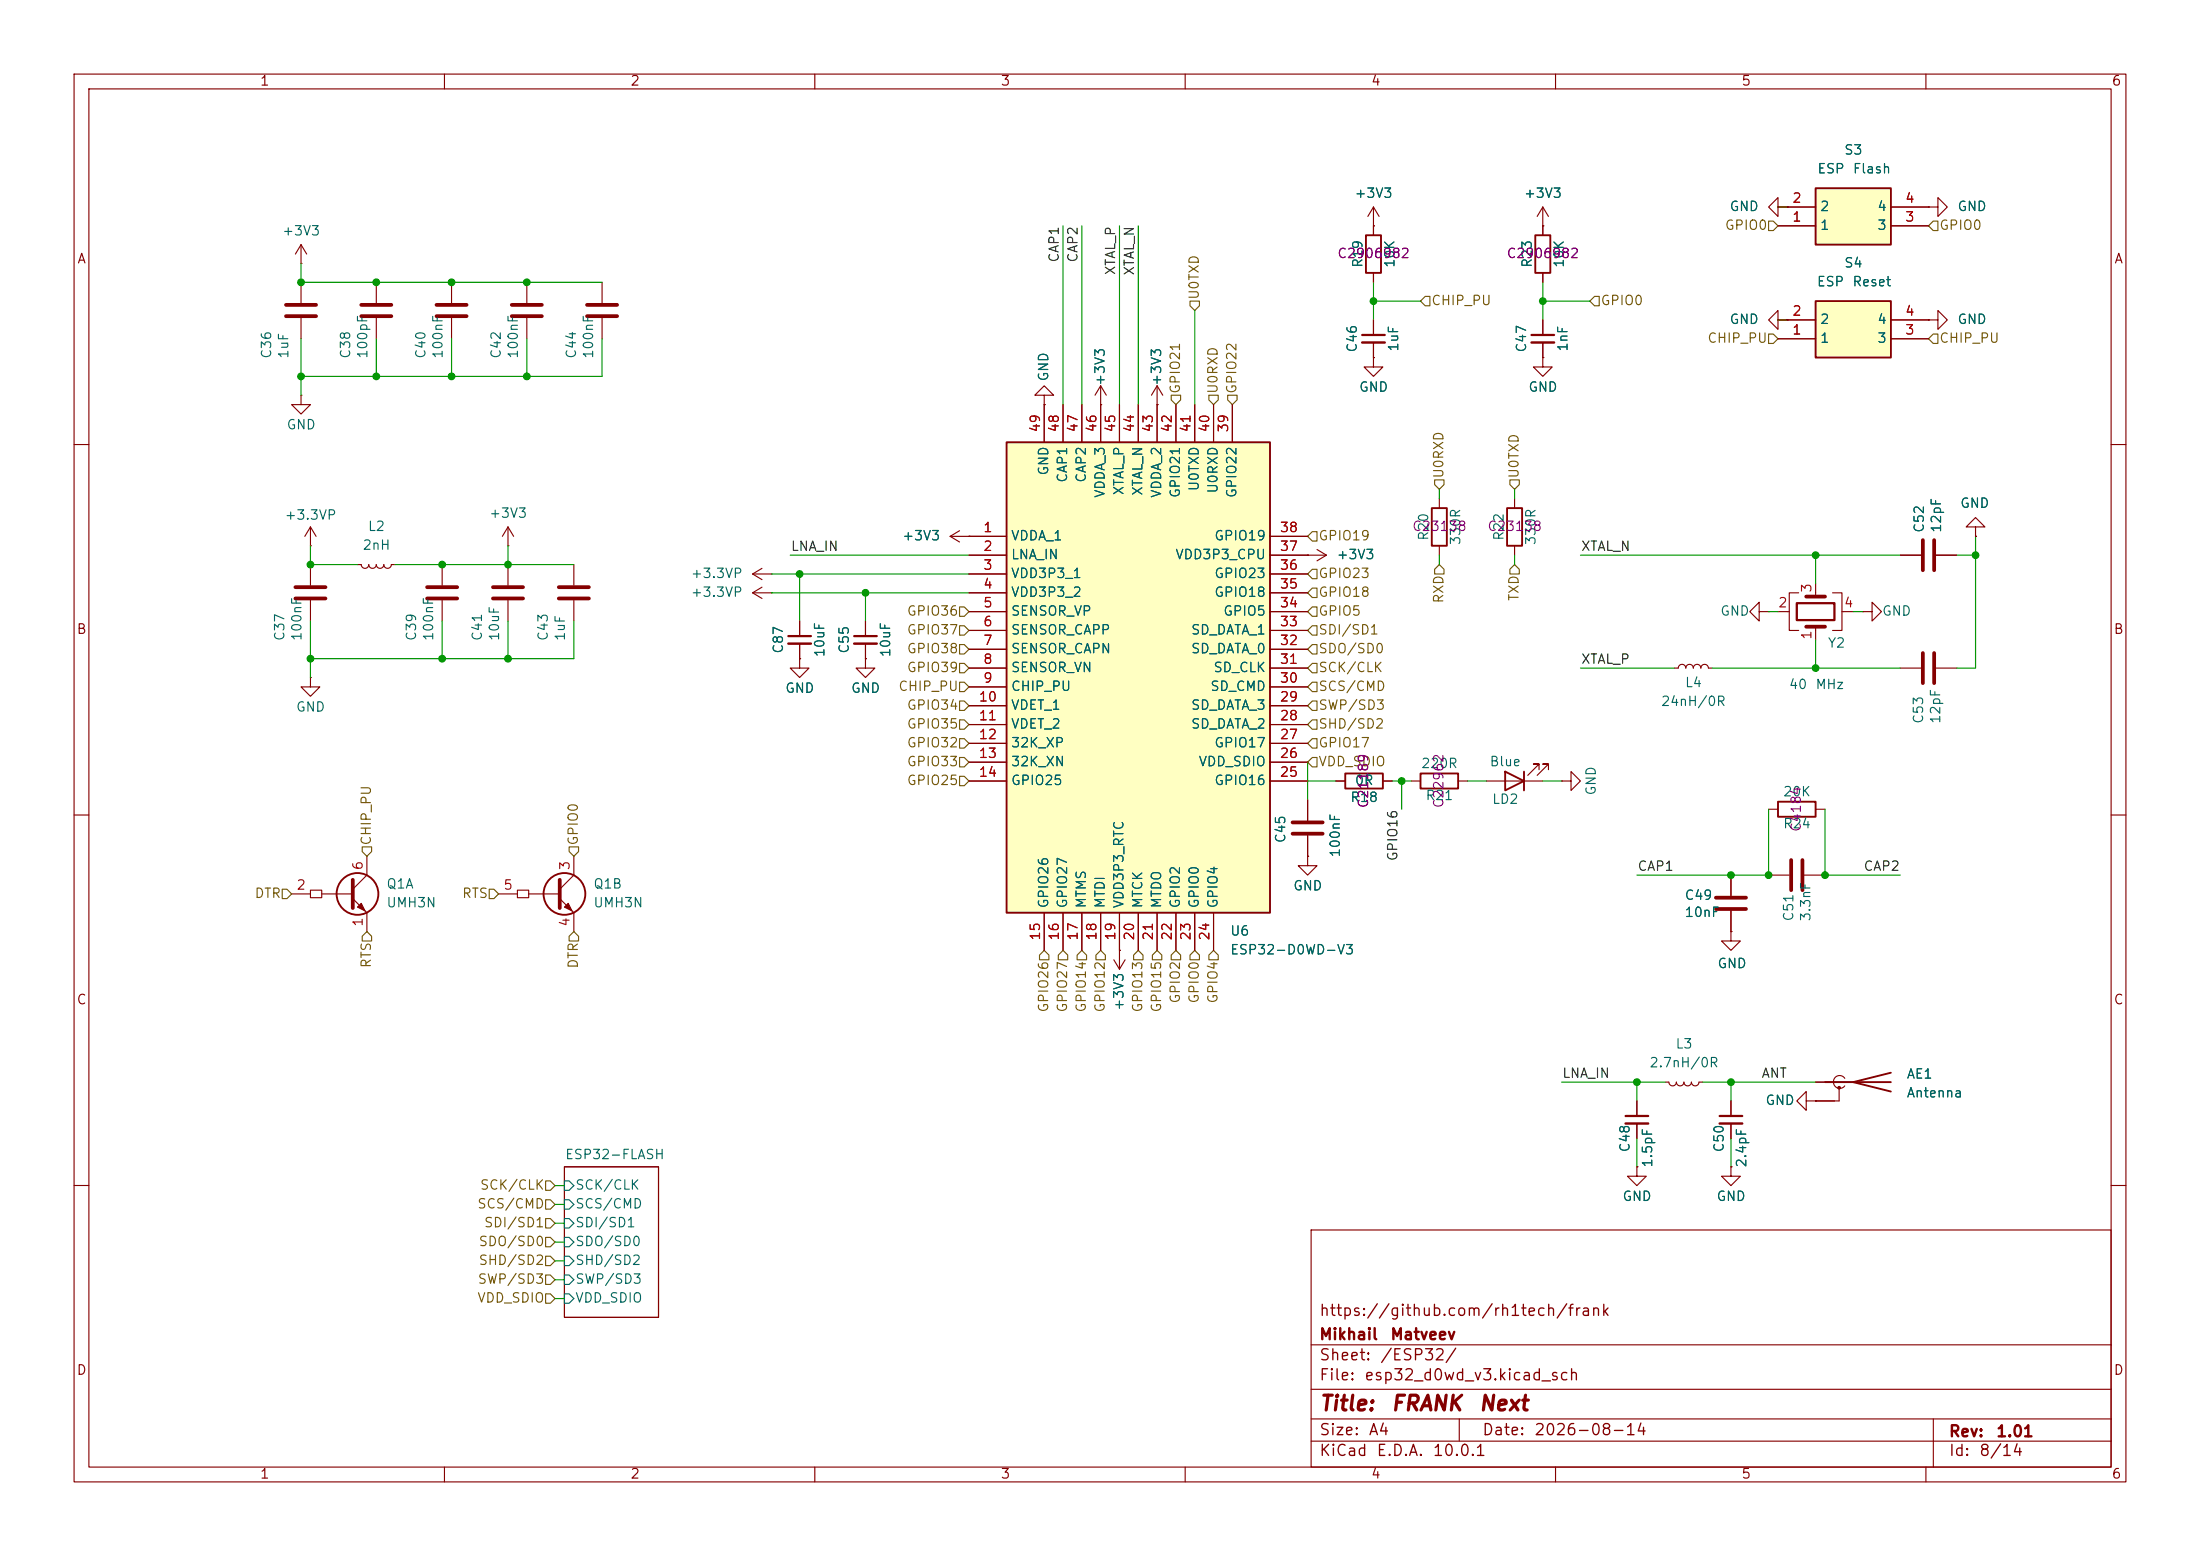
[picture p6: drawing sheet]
<svg xmlns="http://www.w3.org/2000/svg" width="297mm" height="210mm" viewBox="0 0 297 210" stroke-linecap="round" stroke-linejoin="round" font-family="sans-serif">
<g fill="none" stroke="#840000" stroke-width=".15">
<path d="M10 10h277v190h-277zM12 12h273v186h-273zM60 10v2M110 10v2M160 10v2M210 10v2M260 10v2M208.3 30.5h.1M208.3 27.9v3.9M208.3 36.8v1.3M208.3 27.9l-.8 1.3M208.3 27.9l.7 1.3"/>
<path d="M240 27.9v-1.2l-1.2 1.2 1.2 1.3v-1.3h1.3M241.3 27.9h.1M10 60h2M256.5 74.9h2.8M261.4 74.9h2.8M266.7 71.1h1.3l-1.3-1.2-1.3 1.2h1.3v1.3M266.7 72.4h.1M285 60h2M226.1 90.2h.5a.51 .51 0 0 1 .5-.5 .51 .51 0 0 1 .5 .5 .51 .51 0 0 1 .5-.5 .51 .51 0 0 1 .5 .5 .51 .51 0 0 1 .5-.5 .51 .51 0 0 1 .5 .5 .51 .51 0 0 1 .5-.5 .51 .51 0 0 1 .5 .5h.5M237.5 82.6v-1.3l-1.3 1.3 1.3 1.2v-1.2h1.3M238.8 82.6h.1M10 110h2"/>
<path d="M285 110h2M76.2 157.5h12.7v20.3h-12.7zM233.7 157.5v1.3h1.2l-1.2 1.2-1.3-1.2h1.3M233.7 157.5h.1M233.7 148.6v2M233.7 151.6v2.1M10 160h2M177 166h108v32h-108zM285 160h2M60 198v2M110 198v2M160 198v2"/>
<path d="M177 194.5h108M177 191.5h108M177 187.5h108M177 181.5h108M197 191.5v3M210 198v2M260 198v2M261 191.5v6.5"/>
</g>
<path d="M76.2 159.4h.6l.7 .6-.7 .7h-.6zM76.2 161.9h.6l.7 .7-.7 .6h-.6zM76.2 164.5h.6l.7 .6-.7 .6h-.6zM76.2 167h.6l.7 .6-.7 .7h-.6zM76.2 169.5h.6l.7 .7-.7 .6h-.6zM76.2 172.1h.6l.7 .6-.7 .7h-.6zM76.2 174.6h.6l.7 .7-.7 .6h-.6z" fill="none" stroke="#006464" stroke-width=".15"/>
<path d="M232.2 150.6h3" fill="none" stroke="#840000" stroke-width=".3"/>
<path d="M232.2 151.6h3" fill="none" stroke="#840000" stroke-width=".33"/>
<path d="M259.6 72.9v4.1M261.1 72.9v4.1" fill="none" stroke="#840000" stroke-width=".51"/>
<path d="M207.3 31.8h2v5h-2z" fill="none" stroke="#840000" stroke-width=".25"/>
<path d="M245.1 25.4h10.2v7.6h-10.2z" fill="#ffffc2"/>
<path d="M245.1 25.4h10.2v7.6h-10.2zM193.3 68.6h2v5.1h-2zM203.5 68.6h2v5.1h-2z" fill="none" stroke="#840000" stroke-width=".25"/>
<path d="M240 30.5h5.1M240 27.9h5.1M255.3 30.5h5M255.3 27.9h5M260.3 27.9h1.3v-1.2l1.3 1.2-1.3 1.3v-1.3M260.3 27.9h.1M194.3 67.3v1.3M194.3 73.7v1.2M204.5 67.3v1.3M204.5 73.7v1.2" fill="none" stroke="#840000" stroke-width=".15"/>
<path d="M245.1 40.6h10.2v7.7h-10.2z" fill="#ffffc2"/>
<path d="M184.4 31.8h2v5h-2zM245.1 40.6h10.2v7.7h-10.2zM191.8 104.4h5v2h-5z" fill="none" stroke="#840000" stroke-width=".25"/>
<g fill="none" stroke="#840000" stroke-width=".15">
<path d="M185.4 30.5h.1M185.4 27.9v3.9M185.4 36.8v1.3M185.4 27.9l-.7 1.3M185.4 27.9l.8 1.3M185.4 48.3v1.2h1.3l-1.3 1.3-1.3-1.3h1.3M185.4 48.3h.1M185.4 43.2v2M185.4 46.2v2.1M208.3 48.3v1.2h1.2l-1.2 1.3-1.3-1.3h1.3M208.3 48.3h.1M208.3 43.2v2"/>
<path d="M208.3 46.2v2.1M240 45.7h5.1M240 43.2h5.1M255.3 45.7h5M255.3 43.2h5M260.3 43.2h1.3v-1.3l1.3 1.3-1.3 1.3v-1.3M260.3 43.2h.1M101.6 77.5l1.3 .7M101.6 77.5h2.5M102.9 76.7l-1.3 .8M102.9 79.2l-1.3 .8M104.1 77.5h.1"/>
<path d="M176.5 74.9h.1M176.5 74.9h2.6M177.8 74.2l1.3 .7M179.1 74.9l-1.3 .8M101.6 80l1.3 .8M101.6 80h2.5M104.1 80h.1M107.9 88.9v1.3h1.3l-1.3 1.2-1.2-1.2h1.2M107.9 88.9h.1M107.9 83.8v2.1M107.9 86.9v2M116.8 88.9v1.3h1.3l-1.3 1.2-1.2-1.2h1.2"/>
<path d="M116.8 88.9h.1M116.8 83.8v2.1M116.8 86.9v2M176.5 115.6v1.2h1.3l-1.3 1.3-1.2-1.3h1.2M176.5 115.6h.1M176.5 108v2.7M176.5 112.8v2.8M190.5 105.4h1.3M196.8 105.4h1.3M210.8 105.4h1.3v-1.3l1.3 1.3-1.3 1.3v-1.3M210.8 105.4h.1M150.4 129.5l.7 1.3"/>
<path d="M151.1 128.3h.1M151.1 128.3v2.5M151.9 129.5l-.8 1.3"/>
</g>
<path d="M183.9 45.2h3M206.8 45.2h3M106.4 85.9h3.1M115.3 85.9h3.1" fill="none" stroke="#840000" stroke-width=".3"/>
<path d="M183.9 46.2h3M206.8 46.2h3M106.4 86.9h3.1M115.3 86.9h3.1" fill="none" stroke="#840000" stroke-width=".33"/>
<path d="M174.5 112.5h4.1M174.5 111h4.1" fill="none" stroke="#840000" stroke-width=".51"/>
<path d="M135.9 59.7h35.5v63.5h-35.5z" fill="#ffffc2"/>
<g fill="none" stroke="#840000" stroke-width=".25">
<path d="M135.9 59.7h35.5v63.5h-35.5zM181.6 104.4h5.1v2h-5.1zM203.2 104.1l2.5 1.3-2.5 1.3zM205.7 104.1v2.6M240 108.2h5.1v2h-5.1zM246.4 146.1h8.9M255.3 144.8l-5.1 1.3 5.1 1.2"/>
<circle cx="48.3" cy="120.6" r="2.82"/>
<circle cx="76.2" cy="120.6" r="2.82"/>
</g>
<g fill="none" stroke="#840000" stroke-width=".15">
<path d="M40.6 35.6h.1M40.6 33l-.7 1.3M40.6 33l.8 1.3M40.6 33v2.6M40.6 38.1v2.8M50.8 38.1v2.8M61 38.1v2.8M71.1 38.1v2.8M81.3 38.1v2.8M185.4 30.5h.1M185.4 30.5v1.3M185.4 36.8v1.3"/>
<path d="M208.3 30.5h.1M208.3 30.5v1.3M208.3 36.8v1.3M240 30.5h5.1M240 27.9h5.1M241.3 27.9h.1M255.3 30.5h5M255.3 27.9h5M260.3 27.9h.1M40.6 53.3v1.3h1.3l-1.3 1.3-1.2-1.3h1.2M40.6 53.3h.1M40.6 42.9v2.8"/>
<path d="M50.8 42.9v2.8M61 42.9v2.8M71.1 42.9v2.8M81.3 42.9v2.8M141 53.3h1.2l-1.2-1.2-1.3 1.2h1.3v1.3M141 54.6h.1M141 54.6v5.1M143.5 54.6v5.1M146 54.6v5.1M148.6 54.6h.1M148.6 52.1v7.6M148.6 52.1l-.8 1.2"/>
<path d="M148.6 52.1l.8 1.2M151.1 54.6v5.1M153.7 54.6v5.1M156.2 54.6h.1M156.2 52.1v7.6M156.2 52.1l-.8 1.2M156.2 52.1l.8 1.2M158.7 54.6v5.1M161.3 54.6v5.1M163.8 54.6v5.1M166.4 54.6v5.1M185.4 48.3h.1"/>
<path d="M185.4 43.2v2M185.4 46.2v2.1M208.3 48.3h.1M208.3 43.2v2M208.3 46.2v2.1M240 45.7h5.1M241.3 43.2h-1.3v1.3l-1.2-1.3 1.2-1.3v1.3h5.1M241.3 43.2h.1M255.3 45.7h5M255.3 43.2h5M260.3 43.2h.1M41.9 73.7h.1"/>
<path d="M41.9 71.1v2.6M41.9 76.2v2.8M41.9 71.1l-.8 1.3M41.9 71.1l.8 1.3M48.3 76.2h.5a.51 .51 0 0 0 .5 .5 .51 .51 0 0 0 .5-.5 .51 .51 0 0 0 .5 .5 .51 .51 0 0 0 .5-.5 .51 .51 0 0 0 .5 .5 .51 .51 0 0 0 .5-.5 .51 .51 0 0 0 .5 .5 .51 .51 0 0 0 .5-.5h.5M59.7 76.2v2.8M68.6 73.7h.1M68.6 71.1v2.6M68.6 76.2v2.8M68.6 71.1l-.8 1.3M68.6 71.1l.7 1.3M77.5 76.2v2.8"/>
<path d="M128.3 72.4h7.6M128.3 72.4l1.2 .8M129.5 71.6l-1.2 .8M130.8 72.4h.1M130.8 74.9h5.1M130.8 77.5h5.1M171.4 72.4h5.1M171.4 74.9h5.1M171.4 77.5h5.1M176.5 74.9h.1M245.1 78.7v1.8M256.5 74.9h2.8"/>
<path d="M261.4 74.9h2.8M266.7 72.4h.1M41.9 91.4v1.3h1.3l-1.3 1.3-1.3-1.3h1.3M41.9 91.4h.1M41.9 81v2.8M59.7 81v2.8M68.6 81v2.8M77.5 81v2.8M107.9 88.9h.1M107.9 83.8v2.1M107.9 86.9v2M116.8 88.9h.1"/>
<path d="M116.8 83.8v2.1M116.8 86.9v2M130.8 80h5.1M130.8 82.6h5.1M130.8 85.1h5.1M130.8 87.6h5.1M130.8 90.2h5.1M130.8 92.7h5.1M130.8 95.3h5.1M130.8 97.8h5.1M171.4 80h5.1M171.4 82.6h5.1"/>
<path d="M171.4 85.1h5.1M171.4 87.6h5.1M171.4 90.2h5.1M171.4 92.7h5.1M171.4 95.3h5.1M171.4 97.8h5.1M240 82.6h1.6M242.8 80h-1.2v5.1h1.2M245.1 84.6v1.8M247.4 80h1.3v5.1h-1.3M248.7 82.6h1.5M251.5 82.6h1.2v-1.3l1.3 1.3-1.3 1.2v-1.2"/>
<path d="M251.5 82.6h.1M256.5 90.2h2.8M261.4 90.2h2.8M49.5 115.6v2.5l-1.9 1.9M77.5 115.6v2.5l-1.9 1.9M130.8 100.3h5.1M130.8 102.9h5.1M130.8 105.4h5.1M171.4 100.3h5.1M171.4 102.9h5.1M171.4 105.4h5.1M176.5 115.6h.1"/>
<path d="M176.5 108v2.7M176.5 112.8v2.8M180.3 105.4h1.3M186.7 105.4h1.3M200.7 105.4h7.6M207.8 103.9v-.8h-.8h.8l-1.6 1.5M209 103.9v-.8h-.7h.7l-1.5 1.5M233.7 118.1v2.8M238.8 109.2h1.2M238.8 118.1h2.8M243.6 118.1h2.8M245.1 109.2h1.3"/>
<path d="M39.4 120.7h2.5M41.9 120.1h1.5v1.1h-1.5zM43.4 120.7h4.1M47.6 121.3l1.9 1.9v2.5M67.3 120.7h2.5M69.8 120.1h1.6v1.1h-1.6zM71.4 120.7h4M75.6 121.3l1.9 1.9v2.5M141 123.2v5.1M143.5 123.2v5.1M146 123.2v5.1M148.6 123.2v5.1"/>
<path d="M151.1 128.3h.1M151.1 123.2v5.1M153.7 123.2v5.1M156.2 123.2v5.1M158.7 123.2v5.1M161.3 123.2v5.1M163.8 123.2v5.1M233.7 125.7v1.3h1.2l-1.2 1.3-1.3-1.3h1.3M233.7 125.7h.1M233.7 122.9v2.8M221 157.5v1.3h1.2l-1.2 1.2-1.3-1.2h1.3M221 157.5h.1"/>
<path d="M221 148.6v2M221 151.6v2.1M224.8 146.1h.5a.51 .51 0 0 0 .5 .5 .51 .51 0 0 0 .5-.5 .51 .51 0 0 0 .5 .5 .51 .51 0 0 0 .5-.5 .51 .51 0 0 0 .5 .5 .51 .51 0 0 0 .5-.5 .51 .51 0 0 0 .6 .5 .51 .51 0 0 0 .5-.5h.5M233.7 157.5h.1M233.7 148.6v2M233.7 151.6v2.1M243.8 148.6v-1.3l-1.2 1.3 1.2 1.3v-1.3h1.3M245.1 148.6h.1M245.1 146.1h5.1M248.3 146.8v1.8h-3.2M249 145.5a.85 .85 0 0 0-1.2-.1 .85 .85 0 0 0 0 1.3 .85 .85 0 0 0 1.2-.1"/>
</g>
<g fill="none" stroke="#840000" stroke-width=".51">
<path d="M38.6 41.1h4.1M38.6 42.7h4.1M48.8 41.1h4M48.8 42.7h4M58.9 41.1h4.1M58.9 42.7h4.1M69.1 41.1h4.1M69.1 42.7h4.1M79.2 41.1h4.1M79.2 42.7h4.1M39.9 79.2h4M57.7 79.2h4"/>
<path d="M66.5 79.2h4.1M75.4 79.2h4.1M39.9 80.8h4M57.7 80.8h4M66.5 80.8h4.1M75.4 80.8h4.1M243.8 84.6h2.6M243.8 80.5h2.6M259.6 88.1v4.1M261.1 88.1v4.1M47.6 118.7v3.9M75.6 118.7v3.9"/>
<path d="M241.8 116.1v4M243.3 116.1v4M231.6 121.2h4.1M231.6 122.7h4.1"/>
</g>
<g fill="#840000" stroke="#840000" stroke-width=".15">
<path d="M48.3 122.4l.5-.5 .5 1z"/>
<path d="M76.2 122.4l.5-.5 .5 1z"/>
<circle cx="248.3" cy="146.8" r=".18"/>
</g>
<path d="M242.6 81.4h5v2.3h-5zM219.5 150.6h3" fill="none" stroke="#840000" stroke-width=".3"/>
<path d="M219.5 151.6h3" fill="none" stroke="#840000" stroke-width=".33"/>
<g fill="none" stroke="#725600" stroke-width=".15">
<path d="M238.8 29.8h.6l.6 .7-.6 .6h-.6zM261 29.8h.6v1.3h-.6l-.7-.6zM158.1 53.3h1.3v.7l-.7 .6-.6-.6zM160.7 40.6h1.2v.7l-.6 .6-.6-.6zM163.2 53.3h1.3v.7l-.7 .6-.6-.6zM165.7 53.3h1.3v.7l-.6 .6-.7-.6zM192.4 40h.6v1.3h-.6l-.6-.7zM215.3 40h.6v1.3h-.6l-.7-.7zM238.8 45.1h.6l.6 .6-.6 .7h-.6zM261 45.1h.6v1.3h-.6l-.7-.7zM177.2 79.4h.6v1.2h-.6l-.7-.6zM177.2 71.8h.6v1.2h-.6l-.7-.6z"/>
<path d="M177.2 76.8h.6v1.3h-.6l-.7-.6zM193.7 64.8h1.2v.6l-.6 .6-.6-.6zM194.3 76.2l.6 .6v.7h-1.2v-.7zM203.8 76.8l.7-.6 .6 .6v.7h-1.3zM203.8 64.8h1.3v.6l-.6 .6-.7-.6zM129.5 92.1h.7l.6 .6-.6 .6h-.7zM129.5 89.5h.7l.6 .7-.6 .6h-.7zM129.5 99.7h.7l.6 .6-.6 .7h-.7zM129.5 81.9h.7l.6 .7-.6 .6h-.7zM129.5 84.5h.7l.6 .6-.6 .6h-.7zM129.5 94.6h.7l.6 .7-.6 .6h-.7zM129.5 87h.7l.6 .6-.6 .7h-.7z"/>
<path d="M129.5 97.2h.7l.6 .6-.6 .6h-.7zM177.2 81.9h.6v1.3h-.6l-.7-.6zM177.2 99.7h.6v1.3h-.6l-.7-.7zM177.2 97.2h.6v1.2h-.6l-.7-.6zM177.2 84.5h.6v1.2h-.6l-.7-.6zM177.2 89.5h.6v1.3h-.6l-.7-.6zM177.2 94.6h.6v1.3h-.6l-.7-.6zM177.2 92.1h.6v1.2h-.6l-.7-.6zM177.2 87h.6v1.3h-.6l-.7-.7zM48.9 114.3h1.3v.6l-.7 .7-.6-.7zM76.8 114.3h1.3v.6l-.6 .7-.7-.7zM129.5 104.8h.7l.6 .6-.6 .6h-.7z"/>
<path d="M129.5 102.2h.7l.6 .7-.6 .6h-.7zM177.2 102.2h.6v1.3h-.6l-.7-.6zM38.1 120h.6l.7 .7-.7 .6h-.6zM49.5 125.7l.7 .7v.6h-1.3v-.6zM66 120h.7l.6 .7-.6 .6h-.7zM77.5 125.7l.6 .7v.6h-1.3v-.6zM140.3 128.9l.7-.6 .6 .6v.6h-1.3zM143.5 128.3l.6 .6v.6h-1.2v-.6zM146 128.3l.7 .6v.6h-1.3v-.6zM148.6 128.3l.6 .6v.6h-1.2v-.6zM153.7 128.3l.6 .6v.6h-1.3v-.6zM156.2 128.3l.6 .6v.6h-1.2v-.6z"/>
<path d="M158.7 128.3l.7 .6v.6h-1.3v-.6zM160.7 128.9l.6-.6 .6 .6v.6h-1.2zM163.2 128.9l.6-.6 .7 .6v.6h-1.3zM73.7 159.4h.6l.6 .6-.6 .7h-.6zM73.7 169.5h.6l.6 .7-.6 .6h-.6zM73.7 172.1h.6l.6 .6-.6 .7h-.6zM73.7 174.6h.6l.6 .7-.6 .6h-.6zM73.7 164.5h.6l.6 .6-.6 .6h-.6zM73.7 161.9h.6l.6 .7-.6 .6h-.6zM73.7 167h.6l.6 .6-.6 .7h-.6z"/>
</g>
<g fill="none" stroke="#009600" stroke-width=".15">
<path d="M40.6 35.6v2.5h40.7M143.5 30.5v24.1M146 30.5v24.1M151.1 30.5v24.1M153.7 30.5v24.1M185.4 38.1v5.1M208.3 38.1v5.1M240 27.9h1.3M40.6 45.7v7.6M50.8 45.7v5.1M61 45.7v5.1M71.1 45.7v5.1"/>
<path d="M81.3 45.7v5.1h-40.7M161.3 41.9v12.7M185.4 40.6h6.4M208.3 40.6h6.3M240 43.2h1.3M41.9 73.7v2.5h6.4M53.3 76.2h24.2M68.6 73.7v2.5M104.1 77.5h26.7M106.7 74.9h24.1M107.9 77.5v6.3M194.3 66v1.3"/>
<path d="M194.3 74.9v1.3M204.5 66v1.3M204.5 74.9v1.3M213.4 74.9h43.1M245.1 74.9v3.8M264.2 74.9h2.5M266.7 72.4v17.8h-2.5M41.9 83.8v7.6M59.7 83.8v5.1M68.6 83.8v5.1M77.5 83.8v5.1h-35.6M104.1 80h26.7"/>
<path d="M116.8 80v3.8M213.4 90.2h12.7M231.1 90.2h25.4M238.8 82.6h1.2M245.1 86.4v3.8M250.2 82.6h1.3M176.5 105.4h3.8M176.5 102.9v5.1M188 105.4h2.5M189.2 105.4v3.8M198.1 105.4h2.6M208.3 105.4h2.5"/>
<path d="M238.8 109.2v8.9h-17.8M246.4 109.2v8.9h10.1M210.8 146.1h14M221 146.1v2.5M221 153.7v3.8M229.9 146.1h15.2M233.7 146.1v2.5M233.7 153.7v3.8M74.9 165.1h1.3M74.9 167.6h1.3M74.9 170.2h1.3M74.9 175.3h1.3"/>
<path d="M74.9 172.7h1.3M74.9 162.6h1.3M74.9 160h1.3"/>
</g>
<g fill="#009600" stroke="#009600" stroke-width=".14">
<circle cx="185.4" cy="40.6" r=".46"/>
<circle cx="208.3" cy="40.6" r=".46"/>
<circle cx="50.8" cy="50.8" r=".46"/>
<circle cx="40.6" cy="50.8" r=".46"/>
<circle cx="50.8" cy="38.1" r=".46"/>
<circle cx="61" cy="38.1" r=".46"/>
<circle cx="71.1" cy="38.1" r=".46"/>
<circle cx="61" cy="50.8" r=".46"/>
<circle cx="71.1" cy="50.8" r=".46"/>
<circle cx="40.6" cy="38.1" r=".46"/>
<circle cx="41.9" cy="76.2" r=".46"/>
<circle cx="238.8" cy="118.1" r=".46"/>
<circle cx="233.7" cy="118.1" r=".46"/>
<circle cx="246.4" cy="118.1" r=".46"/>
<circle cx="221" cy="146.1" r=".46"/>
<circle cx="233.7" cy="146.1" r=".46"/>
<circle cx="59.7" cy="76.2" r=".46"/>
<circle cx="68.6" cy="76.2" r=".46"/>
<circle cx="68.6" cy="88.9" r=".46"/>
<circle cx="59.7" cy="88.9" r=".46"/>
<circle cx="41.9" cy="88.9" r=".46"/>
<circle cx="116.8" cy="80" r=".46"/>
<circle cx="189.2" cy="105.4" r=".46"/>
<circle cx="107.9" cy="77.5" r=".46"/>
<circle cx="245.1" cy="74.9" r=".46"/>
<circle cx="266.7" cy="74.9" r=".46"/>
<circle cx="245.1" cy="90.2" r=".46"/>
</g>
<g font-size="2" fill="#840000">
<text x="178" y="190.9">Title:</text>
<text x="187.7" y="190.9">FRANK</text>
<text x="199.5" y="190.9">Next</text>
</g>
<g font-size="1.5" fill="#840000">
<text x="178" y="178">https://github.com/rh1tech/frank</text>
<text x="178" y="184">Sheet:</text>
<text x="178" y="181.2">Mikhail</text>
<text x="186.2" y="184">/ESP32/</text>
<text x="187.6" y="181.2">Matveev</text>
<text x="178" y="186.7">File:</text>
<text x="184.1" y="186.7">esp32_d0wd_v3.kicad_sch</text>
<text x="178" y="196.9">KiCad</text>
<text x="178" y="194.1">Size:</text>
<text x="184.7" y="194.1">A4</text>
<text x="185.7" y="196.9">E.D.A.</text>
<text x="193.3" y="196.9">10.0.1</text>
<text x="200" y="194.1">Date:</text>
<text x="207" y="194.1">2026-08-14</text>
<text x="263" y="194.3">Rev:</text>
<text x="263" y="196.9">Id:</text>
<text x="267.1" y="196.9">8/14</text>
<text x="269.4" y="194.3">1.01</text>
</g>
<g font-size="1.3" fill="#840000">
<text x="35" y="11.9">1</text>
<text x="85" y="11.9">2</text>
<text x="135" y="11.9">3</text>
<text x="185" y="11.9">4</text>
<text x="235" y="11.9">5</text>
<text x="285" y="11.9">6</text>
<text x="10.3" y="35.9">A</text>
<text x="285.3" y="35.9">A</text>
<text x="10.3" y="85.9">B</text>
<text x="285.3" y="85.9">B</text>
<text x="10.3" y="135.9">C</text>
<text x="285.3" y="135.9">C</text>
<text x="10.3" y="185.9">D</text>
<text x="285.3" y="185.9">D</text>
<text x="35" y="199.9">1</text>
<text x="85" y="199.9">2</text>
<text x="135" y="199.9">3</text>
<text x="185" y="199.9">4</text>
<text x="235" y="199.9">5</text>
<text x="285" y="199.9">6</text>
</g>
<g font-size="1.3" fill="#006464">
<text x="245.3" y="23.7">ESP</text>
<text x="248.9" y="21.2">S3</text>
<text x="250" y="23.7">Flash</text>
<text x="182.8" y="27">+3V3</text>
<text x="205.6" y="27">+3V3</text>
<text x="233.4" y="28.8">GND</text>
<text x="245.6" y="28.8">2</text>
<text x="253.3" y="28.8">4</text>
<text x="264.2" y="28.8">GND</text>
<text x="38" y="32.1">+3V3</text>
<text x="245.6" y="31.3">1</text>
<text x="253.3" y="31.3">3</text>
<text x="184.3" y="36.2" transform="rotate(-90 184.3 36.2)">R19</text>
<text x="188.6" y="36.2" transform="rotate(-90 188.6 36.2)">10K</text>
<text x="207.1" y="36.2" transform="rotate(-90 207.1 36.2)">R23</text>
<text x="211.4" y="36.2" transform="rotate(-90 211.4 36.2)">10K</text>
<text x="245.2" y="39">ESP</text>
<text x="248.9" y="36.4">S4</text>
<text x="250" y="39">Reset</text>
<text x="183.5" y="47.7" transform="rotate(-90 183.5 47.7)">C46</text>
<text x="189.1" y="47.5" transform="rotate(-90 189.1 47.5)">1uF</text>
<text x="206.3" y="47.7" transform="rotate(-90 206.3 47.7)">C47</text>
<text x="211.9" y="47.5" transform="rotate(-90 211.9 47.5)">1nF</text>
<text x="233.4" y="44">GND</text>
<text x="245.6" y="46.6">1</text>
<text x="245.6" y="44">2</text>
<text x="253.3" y="46.6">3</text>
<text x="253.3" y="44">4</text>
<text x="264.2" y="44">GND</text>
<text x="36.9" y="48.5" transform="rotate(-90 36.9 48.5)">C36</text>
<text x="39.2" y="48.5" transform="rotate(-90 39.2 48.5)">1uF</text>
<text x="47.6" y="48.5" transform="rotate(-90 47.6 48.5)">C38</text>
<text x="49.9" y="48.5" transform="rotate(-90 49.9 48.5)">100pF</text>
<text x="57.8" y="48.5" transform="rotate(-90 57.8 48.5)">C40</text>
<text x="60.1" y="48.5" transform="rotate(-90 60.1 48.5)">100nF</text>
<text x="67.9" y="48.5" transform="rotate(-90 67.9 48.5)">C42</text>
<text x="70.2" y="48.5" transform="rotate(-90 70.2 48.5)">100nF</text>
<text x="78.1" y="48.5" transform="rotate(-90 78.1 48.5)">C44</text>
<text x="80.4" y="48.5" transform="rotate(-90 80.4 48.5)">100nF</text>
<text x="141.8" y="51.6" transform="rotate(-90 141.8 51.6)">GND</text>
<text x="149.5" y="52.2" transform="rotate(-90 149.5 52.2)">+3V3</text>
<text x="157.1" y="52.2" transform="rotate(-90 157.1 52.2)">+3V3</text>
<text x="183.4" y="53.2">GND</text>
<text x="206.2" y="53.2">GND</text>
<text x="38.6" y="58.3">GND</text>
<text x="141.8" y="64.3" transform="rotate(-90 141.8 64.3)">GND</text>
<text x="144.4" y="65.2" transform="rotate(-90 144.4 65.2)">CAP1</text>
<text x="146.9" y="65.2" transform="rotate(-90 146.9 65.2)">CAP2</text>
<text x="38.3" y="70.5">+3.3VP</text>
<text x="49.6" y="72">L2</text>
<text x="65.9" y="70.2">+3V3</text>
<text x="149.5" y="67.3" transform="rotate(-90 149.5 67.3)">VDDA_3</text>
<text x="152" y="66.9" transform="rotate(-90 152 66.9)">XTAL_P</text>
<text x="154.5" y="67" transform="rotate(-90 154.5 67)">XTAL_N</text>
<text x="157.1" y="67.3" transform="rotate(-90 157.1 67.3)">VDDA_2</text>
<text x="159.6" y="67.3" transform="rotate(-90 159.6 67.3)">GPIO21</text>
<text x="162.2" y="66.4" transform="rotate(-90 162.2 66.4)">U0TXD</text>
<text x="164.7" y="66.7" transform="rotate(-90 164.7 66.7)">U0RXD</text>
<text x="167.2" y="67.3" transform="rotate(-90 167.2 67.3)">GPIO22</text>
<text x="260" y="72" transform="rotate(-90 260 72)">C52</text>
<text x="262.4" y="72" transform="rotate(-90 262.4 72)">12pF</text>
<text x="264.5" y="68.9">GND</text>
<text x="48.9" y="74.5">2nH</text>
<text x="121.7" y="73.3">+3V3</text>
<text x="136.4" y="73.3">VDDA_1</text>
<text x="136.4" y="75.8">LNA_IN</text>
<text x="158.6" y="75.8">VDD3P3_CPU</text>
<text x="163.8" y="73.3">GPIO19</text>
<text x="180.3" y="75.8">+3V3</text>
<text x="193.1" y="73.1" transform="rotate(-90 193.1 73.1)">R20</text>
<text x="197.5" y="73.7" transform="rotate(-90 197.5 73.7)">330R</text>
<text x="203.3" y="73.1" transform="rotate(-90 203.3 73.1)">R22</text>
<text x="207.6" y="73.7" transform="rotate(-90 207.6 73.7)">330R</text>
<text x="93.2" y="78.3">+3.3VP</text>
<text x="93.2" y="80.9">+3.3VP</text>
<text x="136.4" y="78.3">VDD3P3_1</text>
<text x="136.4" y="80.9">VDD3P3_2</text>
<text x="136.4" y="83.4">SENSOR_VP</text>
<text x="163.8" y="80.9">GPIO18</text>
<text x="163.8" y="78.3">GPIO23</text>
<text x="165.1" y="83.4">GPIO5</text>
<text x="232.2" y="83.4">GND</text>
<text x="254" y="83.4">GND</text>
<text x="38.7" y="86.6" transform="rotate(-90 38.7 86.6)">C37</text>
<text x="41" y="86.6" transform="rotate(-90 41 86.6)">100nF</text>
<text x="56.5" y="86.6" transform="rotate(-90 56.5 86.6)">C39</text>
<text x="58.8" y="86.6" transform="rotate(-90 58.8 86.6)">100nF</text>
<text x="65.4" y="86.6" transform="rotate(-90 65.4 86.6)">C41</text>
<text x="67.7" y="86.6" transform="rotate(-90 67.7 86.6)">10uF</text>
<text x="74.3" y="86.6" transform="rotate(-90 74.3 86.6)">C43</text>
<text x="76.6" y="86.6" transform="rotate(-90 76.6 86.6)">1uF</text>
<text x="106" y="88.3" transform="rotate(-90 106 88.3)">C87</text>
<text x="111.6" y="88.8" transform="rotate(-90 111.6 88.8)">10uF</text>
<text x="114.9" y="88.3" transform="rotate(-90 114.9 88.3)">C55</text>
<text x="120.5" y="88.8" transform="rotate(-90 120.5 88.8)">10uF</text>
<text x="136.4" y="86">SENSOR_CAPP</text>
<text x="136.4" y="88.5">SENSOR_CAPN</text>
<text x="160.7" y="88.5">SD_DATA_0</text>
<text x="160.7" y="86">SD_DATA_1</text>
<text x="246.7" y="87.7">Y2</text>
<text x="105.9" y="93.8">GND</text>
<text x="114.8" y="93.8">GND</text>
<text x="136.4" y="91">SENSOR_VN</text>
<text x="136.4" y="93.6">CHIP_PU</text>
<text x="163.3" y="93.6">SD_CMD</text>
<text x="163.7" y="91">SD_CLK</text>
<text x="224.1" y="95.6">24nH/0R</text>
<text x="227.4" y="93.1">L4</text>
<text x="241.4" y="93.3">40</text>
<text x="245" y="93.3">MHz</text>
<text x="39.9" y="96.4">GND</text>
<text x="136.4" y="96.1">VDET_1</text>
<text x="136.4" y="98.7">VDET_2</text>
<text x="136.4" y="101.2">32K_XP</text>
<text x="160.7" y="98.7">SD_DATA_2</text>
<text x="160.7" y="96.1">SD_DATA_3</text>
<text x="163.8" y="101.2">GPIO17</text>
<text x="259.9" y="97.8" transform="rotate(-90 259.9 97.8)">C53</text>
<text x="262.3" y="97.8" transform="rotate(-90 262.3 97.8)">12pF</text>
<text x="136.4" y="103.7">32K_XN</text>
<text x="136.4" y="106.3">GPIO25</text>
<text x="161.7" y="103.7">VDD_SDIO</text>
<text x="163.8" y="106.3">GPIO16</text>
<text x="182.8" y="106.3">0R</text>
<text x="191.8" y="104">220R</text>
<text x="201" y="103.7">Blue</text>
<text x="215.7" y="107.4" transform="rotate(-90 215.7 107.4)">GND</text>
<text x="240.6" y="107.8">20K</text>
<text x="173.8" y="113.9" transform="rotate(-90 173.8 113.9)">C45</text>
<text x="182.2" y="108.6">R18</text>
<text x="192.4" y="108.3">R21</text>
<text x="201.3" y="108.8">LD2</text>
<text x="240.6" y="112.1">R24</text>
<text x="181.2" y="115.8" transform="rotate(-90 181.2 115.8)">100nF</text>
<text x="52.1" y="120.2">Q1A</text>
<text x="52.1" y="122.8">UMH3N</text>
<text x="80" y="120.2">Q1B</text>
<text x="80" y="122.8">UMH3N</text>
<text x="141.8" y="122.7" transform="rotate(-90 141.8 122.7)">GPIO26</text>
<text x="144.4" y="122.7" transform="rotate(-90 144.4 122.7)">GPIO27</text>
<text x="146.9" y="122.7" transform="rotate(-90 146.9 122.7)">MTMS</text>
<text x="149.5" y="122.7" transform="rotate(-90 149.5 122.7)">MTDI</text>
<text x="152" y="122.7" transform="rotate(-90 152 122.7)">VDD3P3_RTC</text>
<text x="154.5" y="122.7" transform="rotate(-90 154.5 122.7)">MTCK</text>
<text x="157.1" y="122.7" transform="rotate(-90 157.1 122.7)">MTDO</text>
<text x="159.6" y="122.7" transform="rotate(-90 159.6 122.7)">GPIO2</text>
<text x="162.2" y="122.7" transform="rotate(-90 162.2 122.7)">GPIO0</text>
<text x="164.7" y="122.7" transform="rotate(-90 164.7 122.7)">GPIO4</text>
<text x="174.5" y="120.5">GND</text>
<text x="227.3" y="121.8">C49</text>
<text x="227.3" y="124.1">10nF</text>
<text x="242.4" y="124.5" transform="rotate(-90 242.4 124.5)">C51</text>
<text x="244.7" y="124.5" transform="rotate(-90 244.7 124.5)">3.3nF</text>
<text x="166" y="129.1">ESP32-D0WD-V3</text>
<text x="166" y="126.6">U6</text>
<text x="231.8" y="131">GND</text>
<text x="152" y="136.5" transform="rotate(-90 152 136.5)">+3V3</text>
<text x="226.1" y="141.8">L3</text>
<text x="222.6" y="144.4">2.7nH/0R</text>
<text x="238.2" y="149.5">GND</text>
<text x="257.3" y="145.9">AE1</text>
<text x="257.3" y="148.4">Antenna</text>
<text x="220.3" y="155.6" transform="rotate(-90 220.3 155.6)">C48</text>
<text x="233" y="155.6" transform="rotate(-90 233 155.6)">C50</text>
<text x="76.2" y="156.8">ESP32-FLASH</text>
<text x="77.6" y="160.9">SCK/CLK</text>
<text x="223.4" y="157.7" transform="rotate(-90 223.4 157.7)">1.5pF</text>
<text x="236.1" y="157.7" transform="rotate(-90 236.1 157.7)">2.4pF</text>
<text x="77.6" y="163.4">SCS/CMD</text>
<text x="77.6" y="166">SDI/SD1</text>
<text x="218.9" y="162.4">GND</text>
<text x="231.6" y="162.4">GND</text>
<text x="77.6" y="168.5">SDO/SD0</text>
<text x="77.6" y="171">SHD/SD2</text>
<text x="77.6" y="173.6">SWP/SD3</text>
<text x="77.6" y="176.1">VDD_SDIO</text>
</g>
<g font-size="1.3" fill="#a90000">
<text x="241.9" y="27.7">2</text>
<text x="257.1" y="27.7">4</text>
<text x="241.9" y="30.2">1</text>
<text x="257.1" y="30.2">3</text>
<text x="241.9" y="45.5">1</text>
<text x="241.9" y="42.9">2</text>
<text x="257.1" y="45.5">3</text>
<text x="257.1" y="42.9">4</text>
<text x="140.7" y="58.5" transform="rotate(-90 140.7 58.5)">49</text>
<text x="143.3" y="58.5" transform="rotate(-90 143.3 58.5)">48</text>
<text x="145.8" y="58.5" transform="rotate(-90 145.8 58.5)">47</text>
<text x="148.3" y="58.5" transform="rotate(-90 148.3 58.5)">46</text>
<text x="150.9" y="58.5" transform="rotate(-90 150.9 58.5)">45</text>
<text x="153.4" y="58.5" transform="rotate(-90 153.4 58.5)">44</text>
<text x="156" y="58.5" transform="rotate(-90 156 58.5)">43</text>
<text x="158.5" y="58.5" transform="rotate(-90 158.5 58.5)">42</text>
<text x="161" y="58.5" transform="rotate(-90 161 58.5)">41</text>
<text x="163.6" y="58.5" transform="rotate(-90 163.6 58.5)">40</text>
<text x="166.1" y="58.5" transform="rotate(-90 166.1 58.5)">39</text>
<text x="132.6" y="72.1">1</text>
<text x="132.6" y="74.7">2</text>
<text x="132.6" y="77.2">3</text>
<text x="172.7" y="77.2">36</text>
<text x="172.7" y="74.7">37</text>
<text x="172.7" y="72.1">38</text>
<text x="132.6" y="79.8">4</text>
<text x="132.6" y="82.3">5</text>
<text x="172.7" y="82.3">34</text>
<text x="172.7" y="79.8">35</text>
<text x="240" y="82.3">2</text>
<text x="244.9" y="80.1" transform="rotate(-90 244.9 80.1)">3</text>
<text x="248.8" y="82.3">4</text>
<text x="132.6" y="84.8">6</text>
<text x="132.6" y="87.4">7</text>
<text x="132.6" y="89.9">8</text>
<text x="172.7" y="89.9">31</text>
<text x="172.7" y="87.4">32</text>
<text x="172.7" y="84.8">33</text>
<text x="244.9" y="86.4" transform="rotate(-90 244.9 86.4)">1</text>
<text x="132" y="95">10</text>
<text x="132.6" y="92.5">9</text>
<text x="172.7" y="95">29</text>
<text x="172.7" y="92.5">30</text>
<text x="132" y="97.5">11</text>
<text x="132" y="100.1">12</text>
<text x="172.7" y="100.1">27</text>
<text x="172.7" y="97.5">28</text>
<text x="132" y="102.6">13</text>
<text x="132" y="105.2">14</text>
<text x="172.7" y="105.2">25</text>
<text x="172.7" y="102.6">26</text>
<text x="49.3" y="117.5" transform="rotate(-90 49.3 117.5)">6</text>
<text x="77.2" y="117.5" transform="rotate(-90 77.2 117.5)">3</text>
<text x="39.9" y="120.4">2</text>
<text x="49.3" y="125.2" transform="rotate(-90 49.3 125.2)">1</text>
<text x="67.9" y="120.4">5</text>
<text x="77.2" y="125.2" transform="rotate(-90 77.2 125.2)">4</text>
<text x="140.7" y="127" transform="rotate(-90 140.7 127)">15</text>
<text x="143.3" y="127" transform="rotate(-90 143.3 127)">16</text>
<text x="145.8" y="127" transform="rotate(-90 145.8 127)">17</text>
<text x="148.3" y="127" transform="rotate(-90 148.3 127)">18</text>
<text x="150.9" y="127" transform="rotate(-90 150.9 127)">19</text>
<text x="153.4" y="127" transform="rotate(-90 153.4 127)">20</text>
<text x="156" y="127" transform="rotate(-90 156 127)">21</text>
<text x="158.5" y="127" transform="rotate(-90 158.5 127)">22</text>
<text x="161" y="127" transform="rotate(-90 161 127)">23</text>
<text x="163.6" y="127" transform="rotate(-90 163.6 127)">24</text>
</g>
<g font-size="1.3" fill="#0f0f0f">
<text x="143.2" y="35.5" transform="rotate(-90 143.2 35.5)">CAP1</text>
<text x="145.8" y="35.5" transform="rotate(-90 145.8 35.5)">CAP2</text>
<text x="150.9" y="37.2" transform="rotate(-90 150.9 37.2)">XTAL_P</text>
<text x="153.4" y="37.3" transform="rotate(-90 153.4 37.3)">XTAL_N</text>
<text x="106.7" y="74.7">LNA_IN</text>
<text x="213.4" y="74.7">XTAL_N</text>
<text x="213.4" y="89.9">XTAL_P</text>
<text x="189" y="116.3" transform="rotate(-90 189 116.3)">GPIO16</text>
<text x="221" y="117.8">CAP1</text>
<text x="251.5" y="117.8">CAP2</text>
<text x="210.8" y="145.8">LNA_IN</text>
<text x="237.7" y="145.8">ANT</text>
</g>
<g font-size="1.3" fill="#840084">
<text x="180.4" y="35.2">C2906982</text>
<text x="203.3" y="35.2">C2906982</text>
<text x="190.5" y="72">C23138</text>
<text x="200.7" y="72">C23138</text>
<text x="185" y="109.2" transform="rotate(-90 185 109.2)">C21189</text>
<text x="195.2" y="109.2" transform="rotate(-90 195.2 109.2)">C22962</text>
<text x="243.4" y="112.4" transform="rotate(-90 243.4 112.4)">C4184</text>
</g>
<g font-size="1.3" fill="#725600">
<text x="232.8" y="31.3">GPIO0</text>
<text x="261.7" y="31.3">GPIO0</text>
<text x="162.2" y="40.5" transform="rotate(-90 162.2 40.5)">U0TXD</text>
<text x="193.1" y="41.5">CHIP_PU</text>
<text x="216" y="41.5">GPIO0</text>
<text x="230.4" y="46.6">CHIP_PU</text>
<text x="261.7" y="46.6">CHIP_PU</text>
<text x="159.6" y="53.2" transform="rotate(-90 159.6 53.2)">GPIO21</text>
<text x="164.7" y="53.2" transform="rotate(-90 164.7 53.2)">U0RXD</text>
<text x="167.2" y="53.2" transform="rotate(-90 167.2 53.2)">GPIO22</text>
<text x="195.2" y="64.7" transform="rotate(-90 195.2 64.7)">U0RXD</text>
<text x="205.3" y="64.7" transform="rotate(-90 205.3 64.7)">U0TXD</text>
<text x="177.9" y="73.3">GPIO19</text>
<text x="122.3" y="83.4">GPIO36</text>
<text x="177.9" y="80.9">GPIO18</text>
<text x="177.9" y="78.3">GPIO23</text>
<text x="177.9" y="83.4">GPIO5</text>
<text x="195.2" y="81.5" transform="rotate(-90 195.2 81.5)">RXD</text>
<text x="205.3" y="81.2" transform="rotate(-90 205.3 81.2)">TXD</text>
<text x="122.3" y="86">GPIO37</text>
<text x="122.3" y="88.5">GPIO38</text>
<text x="177.9" y="86">SDI/SD1</text>
<text x="177.9" y="88.5">SDO/SD0</text>
<text x="121.2" y="93.6">CHIP_PU</text>
<text x="122.3" y="91">GPIO39</text>
<text x="177.9" y="91">SCK/CLK</text>
<text x="177.9" y="93.6">SCS/CMD</text>
<text x="122.3" y="101.2">GPIO32</text>
<text x="122.3" y="96.1">GPIO34</text>
<text x="122.3" y="98.7">GPIO35</text>
<text x="177.9" y="101.2">GPIO17</text>
<text x="177.9" y="98.7">SHD/SD2</text>
<text x="177.9" y="96.1">SWP/SD3</text>
<text x="122.3" y="106.3">GPIO25</text>
<text x="122.3" y="103.7">GPIO33</text>
<text x="177.9" y="103.7">VDD_SDIO</text>
<text x="50.4" y="114.2" transform="rotate(-90 50.4 114.2)">CHIP_PU</text>
<text x="78.3" y="114.2" transform="rotate(-90 78.3 114.2)">GPIO0</text>
<text x="34.3" y="121.5">DTR</text>
<text x="62.3" y="121.5">RTS</text>
<text x="50.4" y="130.8" transform="rotate(-90 50.4 130.8)">RTS</text>
<text x="78.3" y="130.8" transform="rotate(-90 78.3 130.8)">DTR</text>
<text x="141.8" y="136.7" transform="rotate(-90 141.8 136.7)">GPIO26</text>
<text x="144.4" y="136.7" transform="rotate(-90 144.4 136.7)">GPIO27</text>
<text x="146.9" y="136.7" transform="rotate(-90 146.9 136.7)">GPIO14</text>
<text x="149.5" y="136.7" transform="rotate(-90 149.5 136.7)">GPIO12</text>
<text x="154.5" y="136.7" transform="rotate(-90 154.5 136.7)">GPIO13</text>
<text x="157.1" y="136.7" transform="rotate(-90 157.1 136.7)">GPIO15</text>
<text x="159.6" y="135.5" transform="rotate(-90 159.6 135.5)">GPIO2</text>
<text x="162.2" y="135.5" transform="rotate(-90 162.2 135.5)">GPIO0</text>
<text x="164.7" y="135.5" transform="rotate(-90 164.7 135.5)">GPIO4</text>
<text x="64.7" y="160.9">SCK/CLK</text>
<text x="64.3" y="163.4">SCS/CMD</text>
<text x="65.3" y="166">SDI/SD1</text>
<text x="64.4" y="173.6">SWP/SD3</text>
<text x="64.5" y="171">SHD/SD2</text>
<text x="64.5" y="168.5">SDO/SD0</text>
<text x="64.3" y="176.1">VDD_SDIO</text>
</g>
</svg>
